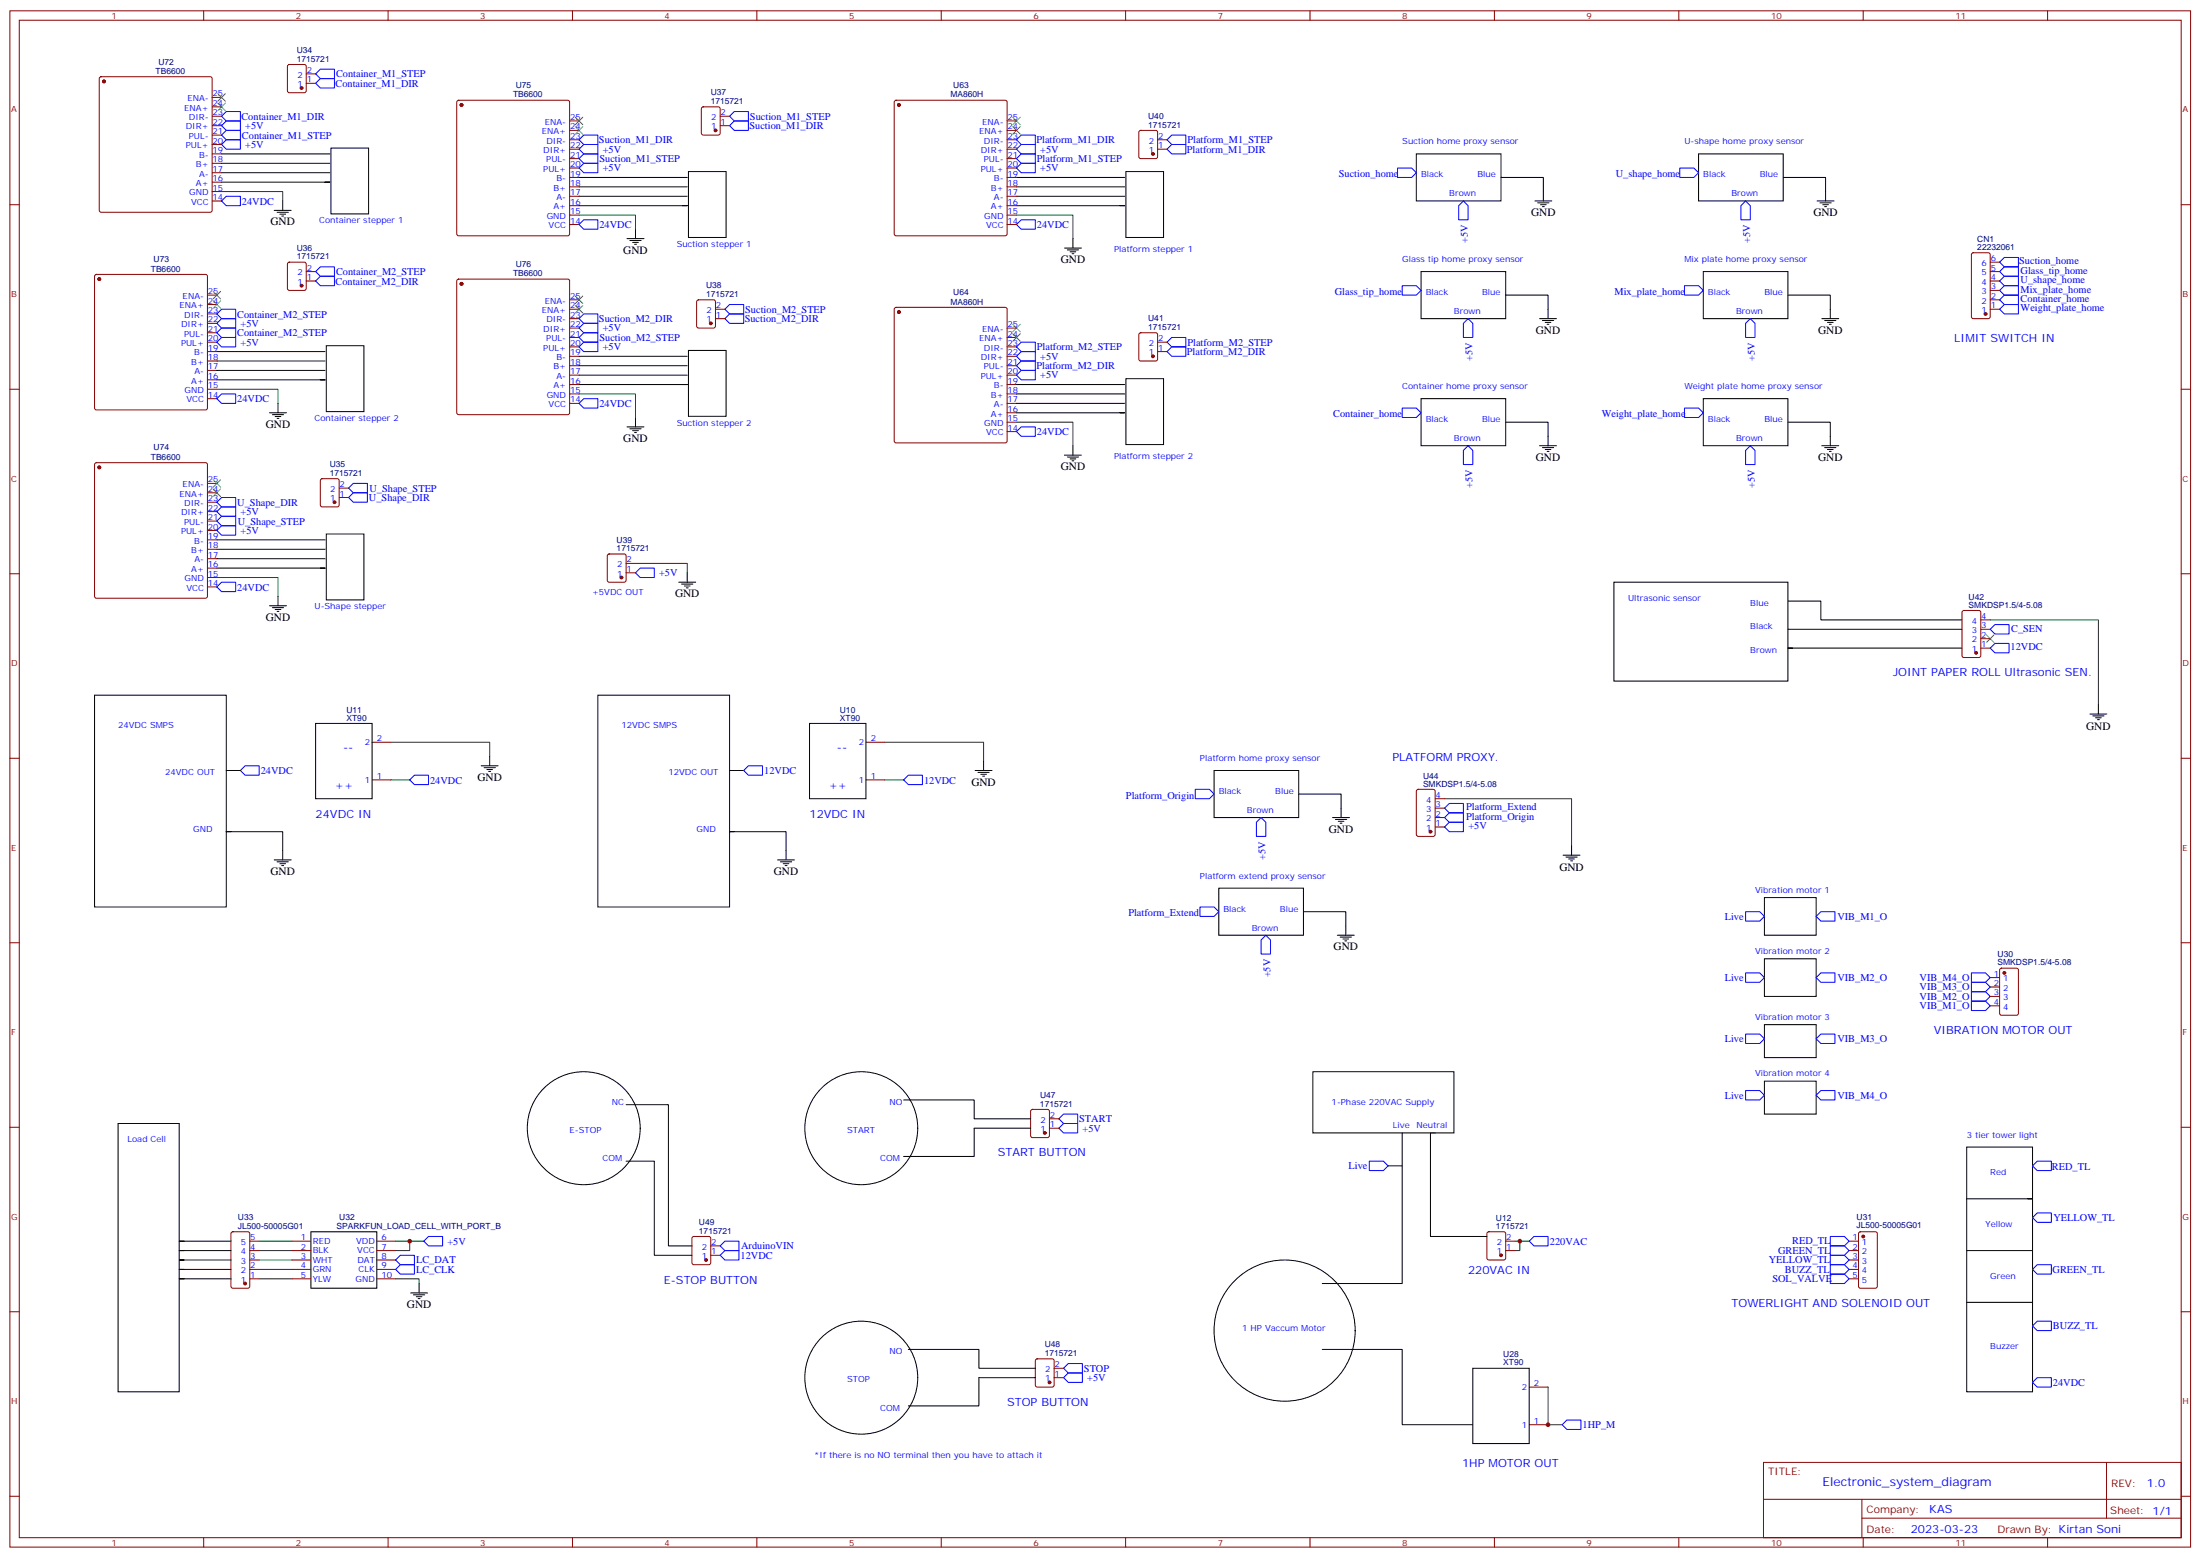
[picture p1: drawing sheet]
<svg xmlns="http://www.w3.org/2000/svg" width="825mm" height="583mm" viewBox="0 0 825 583" stroke-linecap="round" stroke-linejoin="round" font-family="sans-serif">
<g fill="none" stroke="#870000" stroke-width=".37">
<path d="M3.7 4.1h817.7v575.7h-817.7zM7.2 7.6h810.7v568.7h-810.7zM76.4 4.1v3.5M145.5 4.1v3.5M214.7 4.1v3.5M283.8 4.1v3.5M353 4.1v3.5M422.1 4.1v3.5M491.2 4.1v3.5M560.4 4.1v3.5M629.5 4.1v3.5M698.7 4.1v3.5"/>
<path d="M767.8 4.1v3.5M37.5 29l.4-.2h40.9l.5 .2 .3 .5v49.3l-.3 .5-.5 .3h-40.9l-.5-.3-.2-.5v-49.3zM79.6 36.5h3.5M108 24.4l.5-.2h5.6l.7 .4v9.4l-.4 .7h-5.9l-.7-.4v-9.4zM114.8 31.2h3.6M114.8 27.7h3.6M171.5 37.8l.5-.2h40.9l.5 .2 .2 .5v49.4l-.2 .5-.5 .2h-40.9l-.5-.3-.2-.4v-49.4zM335.5 37.8l.5-.2h40.9l.5 .2 .2 .5v49.4l-.2 .5-.5 .2h-40.9l-.5-.3-.2-.4v-49.4zM79.6 47.1h3.5M79.6 43.6h3.5M79.6 57.7h3.5M79.6 54.2h3.5"/>
<path d="M79.6 50.6h3.5M79.6 40h3.5M213.6 55.9h3.5M213.6 52.4h3.5M213.6 59.4h3.5M213.6 48.9h3.5M213.6 45.3h3.5M263.2 40.2l.5-.2h5.6l.7 .5 .1 9.4-.5 .7h-5.9l-.6-.4-.1-9.5zM270.1 47.1h3.5M270.1 43.6h3.5M377.6 55.9h3.6M377.6 52.4h3.6"/>
<path d="M377.6 59.4h3.6M377.6 48.9h3.6M377.6 45.3h3.6M427.3 49.1l.4-.2h5.7l.6 .4 .1 9.4-.5 .7h-5.9l-.6-.4-.1-9.4zM434.1 55.9h3.5M434.1 52.4h3.5M3.7 76.7h3.5M79.6 75.3h3.5M79.6 71.8h3.5M79.6 68.3h3.5M79.6 64.7h3.5M79.6 61.2h3.5"/>
<path d="M213.6 77.1h3.5M213.6 73.6h3.5M213.6 70h3.5M213.6 66.5h3.5M213.6 63h3.5M377.6 77.1h3.6M377.6 73.6h3.6M377.6 70h3.6M377.6 66.5h3.6M377.6 63h3.6M817.9 76.7h3.5M108 98.5l.5-.3h5.6l.7 .5v9.4l-.4 .7h-5.9l-.7-.4v-9.4z"/>
<path d="M213.6 84.1h3.5M213.6 80.6h3.5M377.6 84.1h3.6M377.6 80.6h3.6M739.5 94.9l.5-.2h5.6l.6 .5 .1 23.5-.5 .7h-5.8l-.7-.4-.1-23.6zM746.3 98.2h3.5M35.7 103l.5-.2h40.9l.5 .2 .2 .5v49.4l-.2 .5-.5 .2h-40.9l-.5-.2-.2-.5v-49.4zM77.8 117.7h3.5M77.8 114.1h3.5M77.8 110.6h3.5M114.8 105.3h3.6M114.8 101.8h3.6"/>
<path d="M171.5 104.8l.5-.2h40.9l.5 .2 .2 .5v49.4l-.2 .5-.5 .2h-40.9l-.5-.2-.2-.5v-49.4zM213.6 119.4h3.5M213.6 115.9h3.5M213.6 112.4h3.5M261.5 112.6l.4-.2h5.7l.6 .4 .1 9.4-.5 .7h-5.9l-.6-.4-.1-9.4zM268.3 119.4h3.5M268.3 115.9h3.5M335.5 115.4l.5-.2h40.9l.5 .2 .2 .5v49.4l-.2 .5-.5 .2h-40.9l-.5-.3-.2-.4v-49.4zM746.3 115.9h3.5M746.3 105.3h3.5M746.3 101.8h3.5M746.3 112.4h3.5"/>
<path d="M746.3 108.8h3.5M77.8 131.8h3.5M77.8 128.2h3.5M77.8 138.8h3.5M77.8 135.3h3.5M77.8 124.7h3.5M77.8 121.2h3.5M213.6 137.1h3.5M213.6 133.5h3.5M213.6 130h3.5M213.6 126.5h3.5M213.6 122.9h3.5"/>
<path d="M377.6 137.1h3.6M377.6 133.5h3.6M377.6 130h3.6M377.6 126.5h3.6M377.6 122.9h3.6M427.3 124.9l.4-.2h5.7l.6 .4 .1 9.5-.5 .6-5.9 .1-.6-.5-.1-9.4zM434.1 131.8h3.5M434.1 128.2h3.5M3.7 145.9h3.5M77.8 145.9h3.5M77.8 149.4h3.5M77.8 142.3h3.5"/>
<path d="M213.6 151.2h3.5M213.6 147.6h3.5M213.6 144.1h3.5M213.6 140.6h3.5M377.6 151.2h3.6M377.6 147.6h3.6M377.6 144.1h3.6M377.6 140.6h3.6M377.6 158.2h3.6M377.6 154.7h3.6M817.9 145.9h3.5M35.7 173.6l.5-.2h40.9l.5 .2 .2 .5v49.4l-.2 .5-.5 .2h-40.9l-.5-.2-.2-.5v-49.4z"/>
<path d="M120.4 179.6l.4-.2h5.7l.6 .4 .1 9.5-.5 .6-5.9 .1-.6-.5-.1-9.4zM377.6 161.7h3.6M77.8 198.8h3.5M77.8 195.3h3.5M77.8 191.7h3.5M77.8 188.2h3.5M77.8 184.7h3.5M77.8 181.2h3.5M127.2 186.4h3.5M127.2 182.9h3.5M3.7 215h3.5M77.8 220h3.5"/>
<path d="M77.8 216.4h3.5M77.8 212.9h3.5M77.8 209.4h3.5M77.8 205.8h3.5M77.8 202.3h3.5M228 207.8l.4-.2h5.7l.6 .4 .1 9.5-.5 .6-5.9 .1-.6-.5-.1-9.4zM234.8 214.7h3.5M234.8 211.1h3.5M817.9 215h3.5M736 229l.4-.2h5.7l.6 .4 .1 16.5-.5 .7h-5.9l-.6-.4-.1-16.5zM742.8 239.4h3.5M742.8 235.8h3.5"/>
<path d="M742.8 232.3h3.5M742.8 242.9h3.5M139.5 278.2h7.1M324.7 278.2h7.1M3.7 284.2h3.5M139.5 292.3h7.1M324.7 292.3h7.1M531.3 296l.5-.2h5.7l.6 .4 .1 16.5-.5 .7h-5.9l-.6-.4-.1-16.5zM538.2 299.3h3.5M817.9 284.2h3.5M538.2 309.9h3.5M538.2 306.4h3.5"/>
<path d="M538.2 302.9h3.5M3.7 353.3h3.5M817.9 353.3h3.5M746.3 366.4h3.5M746.3 369.9h3.5M746.3 373.4h3.5M746.3 376.9h3.5M750.1 363l.4-.2h5.7l.6 .5 .1 16.5-.5 .6-5.9 .1-.6-.5-.1-16.5zM386.7 416l.5-.3h5.6l.7 .5v9.4l-.4 .7h-5.9l-.7-.4v-9.4zM393.5 419.3h3.6M3.7 422.5h3.5M393.5 422.8h3.6"/>
<path d="M817.9 422.5h3.5M86.8 461.8l.5-.2h5.7l.6 .4 .1 20.1-.5 .6-5.9 .1-.6-.5-.1-20zM93.7 468.7h3.5M93.7 465.1h3.5M93.7 479.2h3.5M93.7 475.7h3.5M93.7 472.2h3.5M109.5 468.7h7.1M109.5 465.1h7.1M109.5 479.2h7.1M109.5 475.7h7.1M109.5 472.2h7.1"/>
<path d="M141.3 468.7h7M141.3 465.1h7M141.3 479.2h7M141.3 475.7h7M141.3 472.2h7M259.7 463.6l.5-.2h5.6l.7 .4v9.5l-.4 .6-5.9 .1-.7-.5v-9.4zM266.5 470.4h3.6M266.5 466.9h3.6M557.8 461.8l.5-.2h5.6l.7 .4v9.5l-.4 .6-5.9 .1-.7-.5v-9.4zM564.6 468.7h3.5M564.6 465.1h3.5M693.4 468.7h3.5"/>
<path d="M693.4 465.1h3.5M693.4 479.2h3.5M693.4 475.7h3.5M693.4 472.2h3.5M697.1 461.8l.5-.2h5.7l.6 .4 .1 20.1-.5 .6-5.9 .1-.6-.5-.1-20zM3.7 491.6h3.5M817.9 491.6h3.5M388.5 509.4l.4-.2h5.7l.6 .5 .1 9.4-.5 .7h-5.9l-.6-.4-.1-9.5zM395.3 516.3h3.5M395.3 512.8h3.5M573.4 519.8h7.1M573.4 533.9h7.1"/>
<path d="M661.3 548h156.6v28.3h-156.6zM789.9 548.1v20.8M3.7 560.7h3.5M76.4 576.3v3.5M145.5 576.3v3.5M214.7 576.3v3.5M283.8 576.3v3.5M353 576.3v3.5M422.1 576.3v3.5M491.2 576.3v3.5M560.4 576.3v3.5M629.5 576.3v3.5"/>
<path d="M661.3 561.9h156.5M698.2 568.9h119.6M698.2 561.9v14.1M698.7 576.3v3.5M767.8 576.3v3.5M817.9 560.7h3.5"/>
</g>
<g fill="none" stroke="#00f" stroke-width=".37">
<path d="M118.4 31.2l1.7-1.7h5.3v3.5h-5.3zM118.4 27.7l1.7-1.8h5.3v3.6h-5.3zM83.1 50.6l1.7-1.7h5.3v3.5h-5.3zM83.1 47.1l1.7-1.8h5.3v3.6h-5.3zM83.1 54.2l1.7-1.8h5.3v3.5h-5.3zM84.8 41.8h5.3v3.5h-5.3l-1.7-1.7zM217.1 59.4l1.8-1.7h5.3v3.5h-5.3zM217.1 55.9l1.8-1.7h5.3v3.5h-5.3zM217.1 52.4l1.8-1.8h5.3v3.6h-5.3zM273.6 47.1l1.7-1.8h5.3v3.6h-5.3zM275.3 41.8h5.3v3.5h-5.3l-1.7-1.7zM381.2 55.9l1.7-1.7h5.3v3.5h-5.3z"/>
<path d="M382.9 57.7h5.3v3.5h-5.3l-1.7-1.8zM382.9 50.6h5.3v3.6h-5.3l-1.7-1.8zM437.6 55.9l1.8-1.7h5.3v3.5h-5.3zM437.6 52.4l1.8-1.8h5.3v3.6h-5.3zM83.1 75.3l1.7-1.7h5.3v3.5h-5.3zM217.1 63l1.8-1.8h5.3v3.5h-5.3zM381.2 63l1.7-1.8h5.3v3.5h-5.3zM524.1 63h5.2l1.8 1.7-1.8 1.8h-5.2zM548.7 75.3l1.8 1.8v5.3h-3.5v-5.3zM629.9 63h5.3l1.7 1.7-1.7 1.8h-5.3zM652.8 77.1l1.8-1.8 1.7 1.8v5.3h-3.5zM217.1 84.1l1.8-1.7h5.3v3.5h-5.3z"/>
<path d="M381.2 84.1l1.7-1.7h5.3v3.5h-5.3zM751.6 96.5h5.3v3.5h-5.3l-1.8-1.8zM83.1 119.4h5.3v3.5h-5.3l-1.8-1.7zM83.1 115.9h5.3v3.5h-5.3l-1.8-1.7zM118.4 101.8l1.7-1.8h5.3v3.5h-5.3zM118.4 105.3l1.7-1.8h5.3v3.6h-5.3zM217.1 119.4l1.8-1.7h5.3v3.5h-5.3zM271.8 119.4l1.8-1.7h5.3v3.5h-5.3zM271.8 115.9l1.8-1.8h5.3v3.6h-5.3zM525.8 107.1h5.3l1.8 1.7-1.8 1.8h-5.3zM550.5 119.4l1.8 1.8v5.3h-3.6v-5.3zM631.6 107.1h5.3l1.8 1.7-1.8 1.8h-5.3z"/>
<path d="M656.3 119.4l1.8 1.8v5.3h-3.5v-5.3zM749.8 108.8l1.8-1.7h5.3v3.5h-5.3zM749.8 112.4l1.8-1.8h5.3v3.5h-5.3zM751.6 100h5.3v3.5h-5.3l-1.8-1.7zM751.6 103.5h5.3v3.6h-5.3l-1.8-1.8zM751.6 114.1h5.3v3.6h-5.3l-1.8-1.8zM81.3 128.2l1.8-1.7h5.3v3.5h-5.3zM81.3 124.7l1.8-1.8h5.3v3.6h-5.3zM217.1 122.9l1.8-1.7h5.3v3.5h-5.3zM217.1 130l1.8-1.8h5.3v3.6h-5.3zM218.9 124.7h5.3v3.5h-5.3l-1.8-1.7zM381.2 133.5l1.7-1.7h5.3v3.5h-5.3z"/>
<path d="M382.9 128.2h5.3v3.6h-5.3l-1.7-1.8zM382.9 135.3h5.3v3.5h-5.3l-1.7-1.7zM437.6 131.8l1.8-1.8h5.3v3.5h-5.3zM437.6 128.2l1.8-1.7h5.3v3.5h-5.3zM83.1 147.6h5.3v3.6h-5.3l-1.8-1.8zM217.1 151.2l1.8-1.8h5.3v3.5h-5.3zM381.2 140.6l1.7-1.8h5.3v3.5h-5.3zM525.8 152.9h5.3l1.8 1.8-1.8 1.8h-5.3zM631.6 152.9h5.3l1.8 1.8-1.8 1.8h-5.3zM381.2 161.7l1.7-1.7h5.3v3.5h-5.3zM550.5 167l1.8 1.8v5.3h-3.6v-5.3zM656.3 167l1.8 1.8v5.3h-3.5v-5.3z"/>
<path d="M81.3 191.7l1.8-1.7h5.3v3.5h-5.3zM81.3 198.8l1.8-1.8h5.3v3.6h-5.3zM81.3 195.3l1.8-1.8h5.3v3.5h-5.3zM83.1 186.4h5.3v3.6h-5.3l-1.8-1.8zM130.7 186.4l1.8-1.7h5.3v3.5h-5.3zM130.7 182.9l1.8-1.7h5.3v3.5h-5.3zM83.1 218.2h5.3v3.5h-5.3l-1.8-1.7zM238.3 214.7l1.8-1.8h5.3v3.5h-5.3zM746.3 235.8l1.8-1.7h5.3v3.5h-5.3zM746.3 242.9l1.8-1.8h5.3v3.6h-5.3zM90.1 288.7l1.8-1.7h5.3v3.5h-5.3zM153.6 292.3l1.8-1.8h5.3v3.5h-5.3z"/>
<path d="M278.9 288.7l1.7-1.7h5.3v3.5h-5.3zM338.8 292.3l1.8-1.8h5.3v3.5h-5.3zM448.2 295.8h5.3l1.8 1.8-1.8 1.7h-5.3zM472.9 306.4l1.8 1.8v5.2h-3.6v-5.2zM541.7 302.9l1.8-1.8h5.2v3.5h-5.2zM541.7 306.4l1.8-1.8h5.2v3.6h-5.2zM541.7 309.9l1.8-1.7h5.2v3.5h-5.2zM450 339.9h5.3l1.7 1.8-1.7 1.7h-5.3zM474.7 350.5l1.7 1.7v5.3h-3.5v-5.3zM654.6 341.7h5.3l1.7 1.7-1.7 1.8h-5.3zM681 343.4l1.8-1.7h5.3v3.5h-5.3zM654.6 364.6h5.3l1.7 1.8-1.7 1.7h-5.3z"/>
<path d="M681 366.4l1.8-1.8h5.3v3.5h-5.3zM739.2 375.2h5.3l1.8 1.7-1.8 1.8h-5.3zM739.2 371.7h5.3l1.8 1.7-1.8 1.8h-5.3zM739.2 368.1h5.3l1.8 1.8-1.8 1.8h-5.3zM739.2 364.6h5.3l1.8 1.8-1.8 1.7h-5.3zM654.6 387.5h5.3l1.7 1.8-1.7 1.8h-5.3zM681 389.3l1.8-1.8h5.3v3.6h-5.3zM397.1 419.3l1.7-1.8h5.3v3.5h-5.3zM654.6 408.7h5.3l1.7 1.8-1.7 1.7h-5.3zM681 410.5l1.8-1.8h5.3v3.5h-5.3zM398.8 421h5.3v3.6h-5.3l-1.7-1.8zM513.5 435.2h5.3l1.7 1.7-1.7 1.8h-5.3z"/>
<path d="M762.2 436.9l1.7-1.7h5.3v3.5h-5.3zM762.2 456.3l1.7-1.7h5.3v3.5h-5.3zM148.3 475.7l1.8-1.7h5.3v3.5h-5.3zM148.3 472.2l1.8-1.8h5.3v3.6h-5.3zM158.9 465.1l1.8-1.7h5.3v3.5h-5.3zM270.1 466.9l1.7-1.8h5.3v3.6h-5.3zM271.8 468.7h5.3v3.5h-5.3l-1.7-1.8zM573.4 465.1l1.8-1.7h5.3v3.5h-5.3zM686.3 477.5h5.3l1.8 1.7-1.8 1.8h-5.3zM686.3 474h5.3l1.8 1.7-1.8 1.8h-5.3zM686.3 470.4h5.3l1.8 1.8-1.8 1.8h-5.3zM686.3 466.9h5.3l1.8 1.8-1.8 1.7h-5.3z"/>
<path d="M686.3 463.4h5.3l1.8 1.7-1.8 1.8h-5.3zM762.2 475.7l1.7-1.7h5.3v3.5h-5.3zM762.2 496.9l1.7-1.8h5.3v3.6h-5.3zM398.8 512.8l1.8-1.8h5.3v3.5h-5.3zM398.8 516.3l1.8-1.8h5.3v3.6h-5.3zM762.2 518.1l1.7-1.8h5.3v3.5h-5.3zM585.8 533.9l1.8-1.7h5.2v3.5h-5.2z"/>
</g>
<g fill="#870000" stroke="#870000" stroke-width=".37">
<circle cx="432.3" cy="133.5" r=".53"/>
<circle cx="432.3" cy="57.7" r=".53"/>
<circle cx="233" cy="216.4" r=".53"/>
<circle cx="266.5" cy="121.2" r=".53"/>
<circle cx="268.3" cy="48.9" r=".53"/>
<circle cx="113.1" cy="107.1" r=".53"/>
<circle cx="125.4" cy="188.2" r=".53"/>
<circle cx="113.1" cy="33" r=".53"/>
<circle cx="39" cy="30.5" r=".53"/>
<circle cx="37.2" cy="104.6" r=".53"/>
<circle cx="37.2" cy="175.2" r=".53"/>
<circle cx="173" cy="39.3" r=".53"/>
<circle cx="173" cy="106.4" r=".53"/>
<circle cx="562.9" cy="470.4" r=".53"/>
<circle cx="337.1" cy="39.3" r=".53"/>
<circle cx="337.1" cy="116.9" r=".53"/>
<circle cx="91.9" cy="481" r=".53"/>
<circle cx="393.5" cy="518.1" r=".53"/>
<circle cx="391.8" cy="424.6" r=".53"/>
<circle cx="536.4" cy="311.7" r=".53"/>
<circle cx="698.7" cy="463.4" r=".53"/>
<circle cx="751.6" cy="364.6" r=".53"/>
<circle cx="744.5" cy="117.7" r=".53"/>
<circle cx="741" cy="244.7" r=".53"/>
<circle cx="264.8" cy="472.2" r=".53"/>
</g>
<g fill="none" stroke="#008700" stroke-width=".37">
<path d="M83.1 71.8h22.9v3.5M217.1 80.6h21.2v5.3M381.2 80.6h21.1v8.8M81.3 145.9h22.9v5.3M217.1 147.6h21.2v8.9M381.2 158.2h21.1v8.8M81.3 216.4h22.9v7.1M238.3 211.1h19.4v3.6M746.3 232.3h40.6v31.8M146.6 278.2h37v5.3M331.8 278.2h37v7M146.6 292.3h7"/>
<path d="M331.8 292.3h7M541.7 299.3h47.6v17.7M97.2 465.1h12.3M97.2 468.7h12.3M97.2 472.2h12.3M97.2 475.7h12.3M97.2 479.2h12.3M148.3 479.2h8.9v1.8M148.3 465.1h10.6M153.6 465.1v3.6h-5.3M568.1 465.1h5.3M569.9 465.1v3.6h-1.8"/>
<path d="M580.5 519.8v14.1h5.3"/>
</g>
<g fill="none" stroke="#000" stroke-width=".37">
<path d="M83.1 57.7h40.5M124.1 55.5h14.1v24.7h-14.1zM531.1 57.7h31.8v17.6h-31.8zM636.9 57.7h31.8v17.6h-31.8zM83.1 68.3h40.5h-1.7M83.1 61.2h40.5M83.1 64.7h40.5M102.8 78.8h6.4M103.9 79.6h4.2M106 75.3v3.5M217.1 77.1h40.6h-1.8M217.1 73.6h40.6"/>
<path d="M217.1 70h40.6M217.1 66.5h40.6M258.2 64.3h14.1v24.7h-14.1zM381.2 77.1h40.5h-1.7M381.2 73.6h40.5M381.2 70h40.5M381.2 66.5h40.5M422.2 64.3h14.1v24.7h-14.1zM562.9 66.5h15.8v8.8M575.6 75.3h6.3M576.6 76h4.2M577.7 76.7h2.1"/>
<path d="M578.4 77.4h.7M668.7 66.5h15.9v8.8M681.4 75.3h6.3M682.4 76h4.3M683.5 76.7h2.1M684.2 77.4h.7M105 80.3h2.1M105.7 81h.7M235.1 89.4h6.4M236.2 90.1h4.2M237.2 90.8h2.2M237.9 91.5h.8"/>
<path d="M238.3 85.9v3.5M399.2 93h6.3M400.2 93.7h4.3M401.3 94.4h2.1M402 95.1h.7M402.3 89.4v3.6M532.9 101.8h31.7v17.6h-31.7zM564.6 110.6h15.9v8.8M577.3 119.4h6.4M638.7 101.8h31.8v17.6h-31.8zM670.5 110.6h15.8v8.8M683.2 119.4h6.3"/>
<path d="M81.3 138.8h40.6M81.3 135.3h40.6M81.3 131.8h40.6M122.3 129.6h14.2v24.7h-14.2zM217.1 137.1h40.6M217.1 133.5h40.6M258.2 131.3h14.1v24.7h-14.1zM578.4 120.1h4.2M579.4 120.8h2.2M580.1 121.5h.7M684.2 120.1h4.2M685.3 120.8h2.1"/>
<path d="M686 121.5h.7M81.3 142.3h40.6h-1.8M101.1 154.7h6.3M102.1 155.4h4.3M103.2 156.1h2.1M103.9 156.8h.7M104.2 151.2v3.5M217.1 144.1h40.6h-1.8M217.1 140.6h40.6M235.1 160h6.4M238.3 156.5v3.5M381.2 154.7h40.5h-1.7"/>
<path d="M381.2 151.2h40.5M381.2 147.6h40.5M381.2 144.1h40.5M422.2 141.9h14.1v24.7h-14.1zM532.9 149.4h31.7v17.6h-31.7zM564.6 158.2h15.9v8.8M638.7 149.4h31.8v17.6h-31.8zM670.5 158.2h15.8v8.8M236.2 160.7h4.2M237.2 161.4h2.2M237.9 162.1h.8M399.2 170.6h6.3"/>
<path d="M400.2 171.3h4.3M401.3 172h2.1M402 172.7h.7M402.3 167v3.6M577.3 167h6.4M578.4 167.7h4.2M579.4 168.5h2.2M580.1 169.2h.7M683.2 167h6.3M684.2 167.7h4.2M685.3 168.5h2.1M686 169.2h.7"/>
<path d="M81.3 212.9h40.6h-1.8M81.3 209.4h40.6M81.3 205.8h40.6M81.3 202.3h40.6M122.3 200.1h14.2v24.7h-14.2zM254.5 218.2h6.4M255.6 218.9h4.2M256.6 219.6h2.2M257.7 214.7v3.5M605.2 218.2h65.3v37h-65.3zM101.1 227h6.3M102.1 227.7h4.3"/>
<path d="M103.2 228.4h2.1M103.9 229.1h.7M104.2 223.5v3.5M257.4 220.3h.7M670.5 235.8h65.2M672.2 242.9h-1.7h65.2M35.5 260.5h49.3v79.4h-49.3zM118.4 271.1h21.1v28.2h-21.1zM224.2 260.5h49.4v79.4h-49.4zM303.6 271.1h21.1v28.2h-21.1zM783.7 267.6h6.3M784.8 268.3h4.2"/>
<path d="M785.8 269h2.1M786.5 269.7h.7M786.9 264.1v3.5M84.8 288.7h5.3M180.4 287h6.4M181.5 287.7h4.2M182.6 288.4h2.1M183.3 289.1h.7M183.6 283.5v3.5M273.6 288.7h5.3M365.7 288.7h6.3M366.7 289.5h4.2"/>
<path d="M367.8 290.2h2.1M368.5 290.9h.7M368.8 285.2v3.5M455.3 288.7h31.7v17.7h-31.7zM487 297.6h15.9v8.8M86.6 311.7h-1.8h21.2v10.6M275.3 311.7h-1.7h21.1v10.6M499.7 306.4h6.4M500.8 307.1h4.2M501.8 307.8h2.1M502.5 308.5h.7M589.3 317v3.5"/>
<path d="M102.8 322.3h6.4M103.9 323h4.2M105 323.7h2.1M105.7 324.4h.7M291.6 322.3h6.3M292.6 323h4.3M293.7 323.7h2.1M294.4 324.4h.7M457 332.8h31.8v17.7h-31.8zM586.1 320.5h6.4M587.2 321.2h4.2M588.3 321.9h2.1"/>
<path d="M589 322.6h.7M661.6 336.4h19.4v14.1h-19.4zM488.8 341.7h15.8v8.8M501.5 350.5h6.3M502.5 351.2h4.3M503.6 351.9h2.1M504.3 352.6h.7M661.6 359.3h19.4v14.1h-19.4zM661.6 384h19.4v12.3h-19.4zM234.8 414h15.8v52.9h8.9M338.8 412.2h26.5v7.1h21.2M492.3 401.6h52.9v23h-52.9z"/>
<path d="M661.6 405.2h19.4v12.3h-19.4zM44.3 421h22.9v100.6h-22.9zM234.8 435.2h10.6v35.2h14.1M386.5 422.8h-21.2v10.6h-26.5M520.5 436.9h5.3M525.8 424.6v56.4h-30M538.2 424.6h-1.8v38.8h21.2M737.5 429.9h24.7v91.7h-24.7zM737.5 449.3h24.7h-1.8M69 465.1h-1.8h19.4M69 468.7h-1.8h19.4M69 472.2h-1.8h19.4"/>
<path d="M69 475.7h-1.8h19.4M69 479.2h-1.8h19.4M116.6 461.6h24.7v21.2h-24.7zM737.5 468.7h24.7M154 484.5h6.3M155 485.2h4.3M156.1 486h2.1M156.8 486.7h.7M157.2 481v3.5M737.5 488.1h24.7M340.6 505.7h26.5v7.1h21.1M388.2 516.3h-21.1v10.6h-26.5"/>
<path d="M495.8 505.7h30v28.2h26.5M552.3 512.8h21.1v28.2h-21.1z"/>
<circle cx="218.9" cy="422.8" r="21.2"/>
<circle cx="323" cy="422.8" r="21.2"/>
<circle cx="481.7" cy="498.7" r="26.5"/>
<circle cx="323" cy="516.3" r="21.2"/>
</g>
<g fill="none" stroke="#3c3" stroke-width=".37">
<path d="M81.7 35.1l2.8 2.8M81.7 38.6l2.8 2.9M84.5 35.1l-2.8 2.8M84.5 38.6l-2.8 2.9M215.7 43.9l2.8 2.8M215.7 47.4l2.8 2.9M218.5 43.9l-2.8 2.8M218.5 47.4l-2.8 2.9M379.8 47.4l2.8 2.9M379.8 43.9l2.8 2.8M382.6 47.4l-2.8 2.9M382.6 43.9l-2.8 2.8"/>
<path d="M79.9 109.2l2.8 2.8M79.9 112.7l2.8 2.8M82.7 109.2l-2.8 2.8M82.7 112.7l-2.8 2.8M215.7 110.9l2.8 2.9M215.7 114.5l2.8 2.8M218.5 110.9l-2.8 2.9M218.5 114.5l-2.8 2.8M379.8 121.5l2.8 2.9M379.8 125.1l2.8 2.8M382.6 121.5l-2.8 2.9M382.6 125.1l-2.8 2.8"/>
<path d="M79.9 179.7l2.8 2.9M82.7 179.7l-2.8 2.9M79.9 183.3l2.8 2.8M82.7 183.3l-2.8 2.8M744.9 237.9l2.8 2.9M747.7 237.9l-2.8 2.9"/>
</g>
<g fill="#c00">
<circle cx="569.9" cy="465.1" r=".88"/>
<circle cx="153.6" cy="465.1" r=".88"/>
<circle cx="580.5" cy="533.9" r=".88"/>
</g>
<path d="M670.5 225.2h12.3v7.1h52.9" fill="none" stroke="#000" stroke-width=".37"/>
<text font-size="4.6" fill="#00f" x="683.4" y="557.1">Electronic_system_diagram</text>
<g font-size="4.2">
<text x="574.1" y="81">GND</text>
<text x="680" y="81">GND</text>
<text x="101.4" y="84.5">GND</text>
<text x="233.7" y="95.1">GND</text>
<text x="397.8" y="98.6">GND</text>
<text x="575.9" y="125.1">GND</text>
<text x="681.7" y="125.1">GND</text>
<text x="99.7" y="160.3">GND</text>
<text x="233.7" y="165.6">GND</text>
<text x="575.9" y="172.7">GND</text>
<text x="681.7" y="172.7">GND</text>
<text x="397.8" y="176.2">GND</text>
<text x="253.1" y="223.8">GND</text>
<text x="99.7" y="232.7">GND</text>
<text x="782.3" y="273.7">GND</text>
<text x="179" y="292.6">GND</text>
<text x="364.2" y="294.4">GND</text>
<text x="498.3" y="312">GND</text>
<text x="101.4" y="327.9">GND</text>
<text x="290.2" y="327.9">GND</text>
<text x="584.7" y="326.6">GND</text>
<text x="500.1" y="356.1">GND</text>
<text x="152.6" y="490.2">GND</text>
</g>
<g font-size="4.2" fill="#00f">
<text x="732.8" y="128">LIMIT SWITCH IN</text>
<text x="709.9" y="253.3">JOINT PAPER ROLL Ultrasonic SEN.</text>
<text x="128.6" y="281.6">--</text>
<text x="313.8" y="281.6">--</text>
<text x="522.1" y="285">PLATFORM PROXY.</text>
<text x="125.5" y="295.7">++</text>
<text x="310.7" y="295.7">++</text>
<text x="118.4" y="306.4">24VDC IN</text>
<text x="303.6" y="306.4">12VDC IN</text>
<text x="725.1" y="387.5">VIBRATION MOTOR OUT</text>
<text x="374.1" y="433.4">START BUTTON</text>
<text x="550.5" y="477.5">220VAC IN</text>
<text x="248.9" y="481">E-STOP BUTTON</text>
<text x="649.3" y="489.8">TOWERLIGHT AND SOLENOID OUT</text>
<text x="377.6" y="526.9">STOP BUTTON</text>
<text x="548.3" y="549.8">1HP MOTOR OUT</text>
<text x="805.1" y="557.3">1.0</text>
<text x="723.5" y="566.9">KAS</text>
<text x="716.5" y="574.7">2023-03-23</text>
</g>
<g font-size="3.9" fill="#00f">
<text x="126" y="29">Container_M1_STEP</text>
<text x="125.8" y="32.6">Container_M1_DIR</text>
<text x="90.5" y="44.9">Container_M1_DIR</text>
<text x="281.2" y="44.9">Suction_M1_STEP</text>
<text x="90.7" y="52">Container_M1_STEP</text>
<text x="92" y="48.3">+5V</text>
<text x="224.6" y="53.7">Suction_M1_DIR</text>
<text x="281" y="48.4">Suction_M1_DIR</text>
<text x="388.6" y="53.7">Platform_M1_DIR</text>
<text x="445.3" y="53.7">Platform_M1_STEP</text>
<text x="92" y="55.4">+5V</text>
<text x="226" y="57.2">+5V</text>
<text x="390" y="57.2">+5V</text>
<text x="445.1" y="57.3">Platform_M1_DIR</text>
<text x="224.8" y="60.8">Suction_M1_STEP</text>
<text x="226" y="64.2">+5V</text>
<text x="388.8" y="60.8">Platform_M1_STEP</text>
<text x="390" y="64.2">+5V</text>
<text x="502" y="66.4">Suction_home</text>
<text x="605.9" y="66.5">U_shape_home</text>
<text x="90.7" y="76.7">24VDC</text>
<text x="224.8" y="85.5">24VDC</text>
<text x="388.8" y="85.5">24VDC</text>
<text x="550.4" y="91.1" transform="rotate(-90 550.4 91.1)">+5V</text>
<text x="656.3" y="91.1" transform="rotate(-90 656.3 91.1)">+5V</text>
<text x="757.2" y="99.1">Suction_home</text>
<text x="125.8" y="106.7">Container_M2_DIR</text>
<text x="126" y="103.1">Container_M2_STEP</text>
<text x="757.7" y="102.6">Glass_tip_home</text>
<text x="757.7" y="106.1">U_shape_home</text>
<text x="500.5" y="110.5">Glass_tip_home</text>
<text x="605.4" y="110.5">Mix_plate_home</text>
<text x="757.7" y="109.7">Mix_plate_home</text>
<text x="757.7" y="113.2">Container_home</text>
<text x="89" y="119">Container_M2_STEP</text>
<text x="279.5" y="117.2">Suction_M2_STEP</text>
<text x="757.7" y="116.7">Weight_plate_home</text>
<text x="90.2" y="122.4">+5V</text>
<text x="224.6" y="120.8">Suction_M2_DIR</text>
<text x="226" y="124.2">+5V</text>
<text x="279.3" y="120.8">Suction_M2_DIR</text>
<text x="89" y="126.1">Container_M2_STEP</text>
<text x="90.2" y="129.5">+5V</text>
<text x="224.8" y="127.8">Suction_M2_STEP</text>
<text x="226" y="131.3">+5V</text>
<text x="388.8" y="131.3">Platform_M2_STEP</text>
<text x="445.3" y="129.6">Platform_M2_STEP</text>
<text x="390" y="134.8">+5V</text>
<text x="445.1" y="133.1">Platform_M2_DIR</text>
<text x="552.2" y="135.2" transform="rotate(-90 552.2 135.2)">+5V</text>
<text x="658" y="135.2" transform="rotate(-90 658 135.2)">+5V</text>
<text x="388.6" y="138.4">Platform_M2_DIR</text>
<text x="390" y="141.8">+5V</text>
<text x="89" y="150.7">24VDC</text>
<text x="224.8" y="152.5">24VDC</text>
<text x="499.9" y="156.4">Container_home</text>
<text x="600.6" y="156.4">Weight_plate_home</text>
<text x="388.8" y="163.1">24VDC</text>
<text x="138.5" y="184.3">U_Shape_STEP</text>
<text x="552.2" y="182.8" transform="rotate(-90 552.2 182.8)">+5V</text>
<text x="658" y="182.8" transform="rotate(-90 658 182.8)">+5V</text>
<text x="89" y="189.6">U_Shape_DIR</text>
<text x="138.4" y="187.8">U_Shape_DIR</text>
<text x="89.2" y="196.6">U_Shape_STEP</text>
<text x="90.2" y="193">+5V</text>
<text x="90.2" y="200">+5V</text>
<text x="247.2" y="215.9">+5V</text>
<text x="89" y="221.3">24VDC</text>
<text x="754.2" y="236.7">C_SEN</text>
<text x="754" y="243.7">12VDC</text>
<text x="97.8" y="290.1">24VDC</text>
<text x="161.3" y="293.6">24VDC</text>
<text x="286.6" y="290">12VDC</text>
<text x="346.5" y="293.6">12VDC</text>
<text x="422.2" y="299.3">Platform_Origin</text>
<text x="549.8" y="303.7">Platform_Extend</text>
<text x="549.8" y="307.2">Platform_Origin</text>
<text x="550.7" y="310.8">+5V</text>
<text x="474.6" y="322.2" transform="rotate(-90 474.6 322.2)">+5V</text>
<text x="423.1" y="343.4">Platform_Extend</text>
<text x="646.8" y="344.7">Live</text>
<text x="689" y="344.7">VIB_M1_O</text>
<text x="476.4" y="366.3" transform="rotate(-90 476.4 366.3)">+5V</text>
<text x="646.8" y="367.6">Live</text>
<text x="689" y="367.6">VIB_M2_O</text>
<text x="719.8" y="371.2">VIB_M3_O</text>
<text x="719.8" y="367.6">VIB_M4_O</text>
<text x="719.8" y="374.7">VIB_M2_O</text>
<text x="719.8" y="378.2">VIB_M1_O</text>
<text x="646.8" y="390.6">Live</text>
<text x="689" y="390.6">VIB_M3_O</text>
<text x="646.8" y="411.7">Live</text>
<text x="689" y="411.7">VIB_M4_O</text>
<text x="404.7" y="420.6">START</text>
<text x="405.9" y="424.1">+5V</text>
<text x="505.7" y="438.2">Live</text>
<text x="769.4" y="438.3">RED_TL</text>
<text x="770" y="457.7">YELLOW_TL</text>
<text x="167.8" y="466.4">+5V</text>
<text x="581.2" y="466.4">220VAC</text>
<text x="672" y="466.3">RED_TL</text>
<text x="156" y="473.5">LC_DAT</text>
<text x="277.7" y="471.8">12VDC</text>
<text x="277.9" y="468.2">ArduinoVIN</text>
<text x="663.3" y="473.5">YELLOW_TL</text>
<text x="666.7" y="469.8">GREEN_TL</text>
<text x="156" y="477">LC_CLK</text>
<text x="669.3" y="477">BUZZ_TL</text>
<text x="769.7" y="477.2">GREEN_TL</text>
<text x="664.6" y="480.6">SOL_VALVE</text>
<text x="769.8" y="498.2">BUZZ_TL</text>
<text x="406.5" y="514.1">STOP</text>
<text x="407.7" y="517.5">+5V</text>
<text x="769.8" y="519.4">24VDC</text>
<text x="593.5" y="535.3">1HP_M</text>
</g>
<g font-size="3.9" fill="#800">
<text x="663" y="552.6">TITLE:</text>
<text x="791.7" y="557.3">REV:</text>
<text x="700" y="566.8">Company:</text>
<text x="791.3" y="567.4">Sheet: 1/1</text>
<text x="700" y="574.5">Date:</text>
<text x="749" y="574.6">Draw</text>
<text x="759.1" y="574.6">n By: Kirtan Soni</text>
</g>
<g font-size="3.2" fill="#800">
<text x="41.8" y="7.1">1</text>
<text x="110.9" y="7.1">2</text>
<text x="180.1" y="7.1">3</text>
<text x="249.2" y="7.1">4</text>
<text x="318.4" y="7.1">5</text>
<text x="387.5" y="7.1">6</text>
<text x="456.7" y="7.1">7</text>
<text x="525.8" y="7.1">8</text>
<text x="595" y="7.1">9</text>
<text x="664.1" y="7.1">10</text>
<text x="733.2" y="7.1">11</text>
<text x="4.2" y="42.2">A</text>
<text x="818.4" y="42.2">A</text>
<text x="4.2" y="111.3">B</text>
<text x="818.4" y="111.3">B</text>
<text x="4.2" y="180.4">C</text>
<text x="818.4" y="180.4">C</text>
<text x="4.2" y="249.6">D</text>
<text x="818.4" y="249.6">D</text>
<text x="4.2" y="318.7">E</text>
<text x="818.4" y="318.7">E</text>
<text x="4.2" y="387.9">F</text>
<text x="818.4" y="387.9">F</text>
<text x="4.2" y="457">G</text>
<text x="818.4" y="457">G</text>
<text x="4.2" y="526.2">H</text>
<text x="818.4" y="526.2">H</text>
<text x="41.8" y="579.3">1</text>
<text x="110.9" y="579.3">2</text>
<text x="180.1" y="579.3">3</text>
<text x="249.2" y="579.3">4</text>
<text x="318.4" y="579.3">5</text>
<text x="387.5" y="579.3">6</text>
<text x="456.7" y="579.3">7</text>
<text x="525.8" y="579.3">8</text>
<text x="595" y="579.3">9</text>
<text x="664.1" y="579.3">10</text>
<text x="733.2" y="579.3">11</text>
</g>
<g font-size="3.2" fill="#000080">
<text x="111.3" y="23.1">1715721</text>
<text x="111.3" y="19.9">U34</text>
<text x="58.3" y="27.7">TB6600</text>
<text x="59.4" y="24.2">U72</text>
<text x="193.4" y="33">U75</text>
<text x="266.5" y="35.8">U37</text>
<text x="357.5" y="33">U63</text>
<text x="192.4" y="36.5">TB6600</text>
<text x="266.5" y="39">1715721</text>
<text x="356.4" y="36.5">MA860H</text>
<text x="430.6" y="47.8">1715721</text>
<text x="430.6" y="44.6">U40</text>
<text x="111.3" y="94">U36</text>
<text x="741.5" y="93.7">22232061</text>
<text x="741.5" y="90.7">CN1</text>
<text x="56.6" y="101.8">TB6600</text>
<text x="57.6" y="98.3">U73</text>
<text x="111.3" y="97.2">1715721</text>
<text x="193.4" y="100">U76</text>
<text x="192.4" y="103.5">TB6600</text>
<text x="264.7" y="111.3">1715721</text>
<text x="264.8" y="108.1">U38</text>
<text x="357.5" y="110.6">U64</text>
<text x="356.4" y="114.1">MA860H</text>
<text x="430.6" y="123.6">1715721</text>
<text x="430.6" y="120.4">U41</text>
<text x="56.6" y="172.3">TB6600</text>
<text x="57.6" y="168.8">U74</text>
<text x="123.6" y="178.3">1715721</text>
<text x="123.6" y="175.1">U35</text>
<text x="231.2" y="203.3">U39</text>
<text x="231.2" y="206.6">1715721</text>
<text x="738.2" y="227.7">SMKDSP1.5/4-5.08</text>
<text x="738.2" y="224.7">U42</text>
<text x="129.9" y="267">U11</text>
<text x="314.9" y="267">U10</text>
<text x="129.9" y="270.1">XT90</text>
<text x="314.9" y="270.1">XT90</text>
<text x="533.6" y="291.8">U44</text>
<text x="533.6" y="294.7">SMKDSP1.5/4-5.08</text>
<text x="749.1" y="358.5">U30</text>
<text x="749.1" y="361.6">SMKDSP1.5/4-5.08</text>
<text x="390" y="411.5">U47</text>
<text x="390" y="414.7">1715721</text>
<text x="89.2" y="460.6">JL500-50005G01</text>
<text x="89.2" y="457.3">U33</text>
<text x="126.2" y="460.6">SPARKFUN_LOAD_CELL_WITH_PORT_B</text>
<text x="127.2" y="457">U32</text>
<text x="262.1" y="459.2">U49</text>
<text x="561" y="460.6">1715721</text>
<text x="561" y="457.6">U12</text>
<text x="696.2" y="460.3">JL500-50005G01</text>
<text x="696.2" y="457.1">U31</text>
<text x="262.1" y="462.3">1715721</text>
<text x="391.7" y="508.2">1715721</text>
<text x="391.8" y="505">U48</text>
<text x="563.7" y="508.6">U28</text>
<text x="563.7" y="511.7">XT90</text>
</g>
<g font-size="3.2" fill="#00f">
<text x="111.5" y="29.1">2</text>
<text x="115" y="27.3">2</text>
<text x="111.5" y="32.6">1</text>
<text x="115" y="30.9">1</text>
<text x="69.1" y="41.5">ENA+</text>
<text x="70.3" y="37.9">ENA-</text>
<text x="79.7" y="39.7">24</text>
<text x="79.7" y="36.2">25</text>
<text x="70.8" y="45">DIR-</text>
<text x="79.7" y="46.7">22</text>
<text x="79.7" y="43.2">23</text>
<text x="204.3" y="46.7">ENA-</text>
<text x="213.8" y="45">25</text>
<text x="266.7" y="45">2</text>
<text x="270.2" y="46.7">1</text>
<text x="270.2" y="43.2">2</text>
<text x="368.4" y="46.7">ENA-</text>
<text x="377.8" y="45">25</text>
<text x="69.7" y="48.5">DIR+</text>
<text x="70.8" y="52">PUL-</text>
<text x="79.7" y="53.8">20</text>
<text x="79.7" y="50.3">21</text>
<text x="203.2" y="50.3">ENA+</text>
<text x="204.9" y="53.8">DIR-</text>
<text x="213.8" y="52">23</text>
<text x="213.8" y="48.5">24</text>
<text x="266.7" y="48.5">1</text>
<text x="367.2" y="50.3">ENA+</text>
<text x="368.9" y="53.8">DIR-</text>
<text x="377.8" y="52">23</text>
<text x="377.8" y="48.5">24</text>
<text x="430.8" y="53.8">2</text>
<text x="434.3" y="52">2</text>
<text x="69.6" y="55.6">PUL+</text>
<text x="74.6" y="59.1">B-</text>
<text x="79.7" y="57.3">19</text>
<text x="203.7" y="57.3">DIR+</text>
<text x="213.8" y="59.1">21</text>
<text x="213.8" y="55.6">22</text>
<text x="367.8" y="57.3">DIR+</text>
<text x="377.8" y="59.1">21</text>
<text x="377.8" y="55.6">22</text>
<text x="430.8" y="57.3">1</text>
<text x="434.3" y="55.6">1</text>
<text x="525.8" y="54.2">Suction home proxy sensor</text>
<text x="631.6" y="54.2">U-shape home proxy sensor</text>
<text x="73.5" y="62.6">B+</text>
<text x="79.7" y="64.4">17</text>
<text x="79.7" y="60.9">18</text>
<text x="203.7" y="64.4">PUL+</text>
<text x="204.9" y="60.9">PUL-</text>
<text x="213.8" y="62.6">20</text>
<text x="367.7" y="64.4">PUL+</text>
<text x="368.9" y="60.9">PUL-</text>
<text x="377.8" y="62.6">20</text>
<text x="73.5" y="69.7">A+</text>
<text x="74.6" y="66.1">A-</text>
<text x="79.7" y="71.4">15</text>
<text x="79.7" y="67.9">16</text>
<text x="207.5" y="71.4">B+</text>
<text x="208.7" y="67.9">B-</text>
<text x="213.8" y="69.7">18</text>
<text x="213.8" y="66.1">19</text>
<text x="371.6" y="71.4">B+</text>
<text x="372.7" y="67.9">B-</text>
<text x="377.8" y="69.7">18</text>
<text x="377.8" y="66.1">19</text>
<text x="532.9" y="66.5">Black</text>
<text x="554" y="66.5">Blue</text>
<text x="638.7" y="66.5">Black</text>
<text x="659.9" y="66.5">Blue</text>
<text x="71" y="73.2">GND</text>
<text x="71.6" y="76.7">VCC</text>
<text x="79.7" y="75">14</text>
<text x="208.7" y="75">A-</text>
<text x="213.8" y="76.7">16</text>
<text x="213.8" y="73.2">17</text>
<text x="372.7" y="75">A-</text>
<text x="377.8" y="76.7">16</text>
<text x="377.8" y="73.2">17</text>
<text x="543.5" y="73.6">Brow</text>
<text x="551.5" y="73.6">n</text>
<text x="649.3" y="73.6">Brow</text>
<text x="657.3" y="73.6">n</text>
<text x="119.7" y="83.7">Container stepper 1</text>
<text x="205" y="82">GND</text>
<text x="207.5" y="78.5">A+</text>
<text x="213.8" y="83.8">14</text>
<text x="213.8" y="80.3">15</text>
<text x="369.1" y="82">GND</text>
<text x="371.6" y="78.5">A+</text>
<text x="377.8" y="83.8">14</text>
<text x="377.8" y="80.3">15</text>
<text x="205.7" y="85.5">VCC</text>
<text x="369.7" y="85.5">VCC</text>
<text x="253.7" y="92.5">Suction stepper 1</text>
<text x="417.8" y="94.3">Platform stepper 1</text>
<text x="115" y="101.4">2</text>
<text x="525.8" y="98.2">Glass tip home proxy sensor</text>
<text x="631.6" y="98.2">Mix plate home proxy sensor</text>
<text x="743" y="99.7">6</text>
<text x="746.5" y="101.4">5</text>
<text x="746.5" y="97.9">6</text>
<text x="111.5" y="106.7">1</text>
<text x="111.5" y="103.2">2</text>
<text x="115" y="105">1</text>
<text x="743" y="106.7">4</text>
<text x="743" y="103.2">5</text>
<text x="746.5" y="105">4</text>
<text x="68.5" y="112">ENA-</text>
<text x="78" y="113.8">24</text>
<text x="78" y="110.2">25</text>
<text x="204.3" y="113.8">ENA-</text>
<text x="213.8" y="112">25</text>
<text x="534.6" y="110.6">Black</text>
<text x="555.8" y="110.6">Blue</text>
<text x="640.5" y="110.6">Black</text>
<text x="661.6" y="110.6">Blue</text>
<text x="743" y="113.8">2</text>
<text x="743" y="110.2">3</text>
<text x="746.5" y="112">2</text>
<text x="746.5" y="108.5">3</text>
<text x="67.3" y="115.5">ENA+</text>
<text x="69.1" y="119.1">DIR-</text>
<text x="78" y="117.3">23</text>
<text x="203.2" y="117.3">ENA+</text>
<text x="213.8" y="119.1">23</text>
<text x="213.8" y="115.5">24</text>
<text x="265" y="117.3">2</text>
<text x="268.5" y="119.1">1</text>
<text x="268.5" y="115.5">2</text>
<text x="545.2" y="117.7">Brow</text>
<text x="553.3" y="117.7">n</text>
<text x="651.1" y="117.7">Brow</text>
<text x="659.1" y="117.7">n</text>
<text x="743" y="117.3">1</text>
<text x="746.5" y="115.5">1</text>
<text x="67.9" y="122.6">DIR+</text>
<text x="78" y="124.4">21</text>
<text x="78" y="120.8">22</text>
<text x="203.7" y="124.4">DIR+</text>
<text x="204.9" y="120.8">DIR-</text>
<text x="213.8" y="122.6">22</text>
<text x="265" y="120.8">1</text>
<text x="368.4" y="124.4">ENA-</text>
<text x="377.8" y="122.6">25</text>
<text x="67.9" y="129.6">PUL+</text>
<text x="69" y="126.1">PUL-</text>
<text x="78" y="131.4">19</text>
<text x="78" y="127.9">20</text>
<text x="203.7" y="131.4">PUL+</text>
<text x="204.9" y="127.9">PUL-</text>
<text x="213.8" y="129.6">20</text>
<text x="213.8" y="126.1">21</text>
<text x="367.2" y="127.9">ENA+</text>
<text x="368.9" y="131.4">DIR-</text>
<text x="377.8" y="129.6">23</text>
<text x="377.8" y="126.1">24</text>
<text x="430.8" y="129.6">2</text>
<text x="434.3" y="131.4">1</text>
<text x="434.3" y="127.9">2</text>
<text x="71.7" y="136.7">B+</text>
<text x="72.9" y="133.2">B-</text>
<text x="78" y="134.9">18</text>
<text x="208.7" y="134.9">B-</text>
<text x="213.8" y="136.7">18</text>
<text x="213.8" y="133.2">19</text>
<text x="367.8" y="134.9">DIR+</text>
<text x="377.8" y="136.7">21</text>
<text x="377.8" y="133.2">22</text>
<text x="430.8" y="133.2">1</text>
<text x="71.7" y="143.8">A+</text>
<text x="72.9" y="140.2">A-</text>
<text x="78" y="142">16</text>
<text x="78" y="138.5">17</text>
<text x="207.5" y="138.5">B+</text>
<text x="208.7" y="142">A-</text>
<text x="213.8" y="143.8">16</text>
<text x="213.8" y="140.2">17</text>
<text x="367.7" y="142">PUL+</text>
<text x="368.9" y="138.5">PUL-</text>
<text x="377.8" y="143.8">19</text>
<text x="377.8" y="140.2">20</text>
<text x="69.2" y="147.3">GND</text>
<text x="78" y="149">14</text>
<text x="78" y="145.5">15</text>
<text x="205" y="149">GND</text>
<text x="207.5" y="145.5">A+</text>
<text x="213.8" y="147.3">15</text>
<text x="371.6" y="149">B+</text>
<text x="372.7" y="145.5">B-</text>
<text x="377.8" y="147.3">18</text>
<text x="525.8" y="145.9">Container home proxy sensor</text>
<text x="631.6" y="145.9">Weight plate home proxy sensor</text>
<text x="69.9" y="150.8">VCC</text>
<text x="205.7" y="152.6">VCC</text>
<text x="213.8" y="150.8">14</text>
<text x="372.7" y="152.6">A-</text>
<text x="377.8" y="154.3">16</text>
<text x="377.8" y="150.8">17</text>
<text x="117.9" y="157.8">Container stepper 2</text>
<text x="253.7" y="159.5">Suction stepper 2</text>
<text x="369.1" y="159.6">GND</text>
<text x="371.6" y="156.1">A+</text>
<text x="377.8" y="161.4">14</text>
<text x="377.8" y="157.9">15</text>
<text x="534.6" y="158.2">Black</text>
<text x="555.8" y="158.2">Blue</text>
<text x="640.5" y="158.2">Black</text>
<text x="661.6" y="158.2">Blue</text>
<text x="369.7" y="163.2">VCC</text>
<text x="545.2" y="165.3">Brow</text>
<text x="553.3" y="165.3">n</text>
<text x="651.1" y="165.3">Brow</text>
<text x="659.1" y="165.3">n</text>
<text x="417.8" y="171.9">Platform stepper 2</text>
<text x="68.5" y="182.6">ENA-</text>
<text x="78" y="184.3">24</text>
<text x="78" y="180.8">25</text>
<text x="123.9" y="184.3">2</text>
<text x="127.4" y="182.6">2</text>
<text x="67.3" y="186.1">ENA+</text>
<text x="69.1" y="189.6">DIR-</text>
<text x="78" y="191.4">22</text>
<text x="78" y="187.9">23</text>
<text x="123.9" y="187.9">1</text>
<text x="127.4" y="186.1">1</text>
<text x="67.9" y="193.1">DIR+</text>
<text x="69" y="196.7">PUL-</text>
<text x="78" y="194.9">21</text>
<text x="67.9" y="200.2">PUL+</text>
<text x="72.9" y="203.7">B-</text>
<text x="78" y="202">19</text>
<text x="78" y="198.4">20</text>
<text x="71.7" y="207.3">B+</text>
<text x="78" y="209">17</text>
<text x="78" y="205.5">18</text>
<text x="71.7" y="214.3">A+</text>
<text x="72.9" y="210.8">A-</text>
<text x="78" y="212.5">16</text>
<text x="231.5" y="212.5">2</text>
<text x="234.9" y="214.3">1</text>
<text x="234.9" y="210.8">2</text>
<text x="69.2" y="217.8">GND</text>
<text x="69.9" y="221.4">VCC</text>
<text x="78" y="219.6">14</text>
<text x="78" y="216.1">15</text>
<text x="231.5" y="216.1">1</text>
<text x="222" y="223">+5VDC OUT</text>
<text x="610.5" y="225.2">Ultrasonic sensor</text>
<text x="656.3" y="227">Blue</text>
<text x="117.9" y="228.3">U-Shape stepper</text>
<text x="739.5" y="233.7">4</text>
<text x="742.9" y="232">4</text>
<text x="656.3" y="235.8">Black</text>
<text x="739.5" y="237.2">3</text>
<text x="742.9" y="239">2</text>
<text x="742.9" y="235.5">3</text>
<text x="656.3" y="244.7">Brow</text>
<text x="664.4" y="244.7">n</text>
<text x="739.5" y="244.3">1</text>
<text x="739.5" y="240.8">2</text>
<text x="742.9" y="242.5">1</text>
<text x="44.3" y="272.9">24VDC SMPS</text>
<text x="233" y="272.9">12VDC SMPS</text>
<text x="136.8" y="279.2">2</text>
<text x="141.3" y="277.8">2</text>
<text x="322" y="279.2">2</text>
<text x="326.5" y="277.8">2</text>
<text x="450" y="285.2">Platform home proxy sensor</text>
<text x="61.9" y="290.5">24VDC OUT</text>
<text x="136.8" y="293.3">1</text>
<text x="141.3" y="291.9">1</text>
<text x="250.6" y="290.5">12VDC OUT</text>
<text x="322" y="293.3">1</text>
<text x="326.5" y="291.9">1</text>
<text x="457" y="297.6">Black</text>
<text x="478.2" y="297.6">Blue</text>
<text x="538.3" y="299">4</text>
<text x="467.6" y="304.6">Brow</text>
<text x="475.7" y="304.6">n</text>
<text x="534.8" y="304.3">3</text>
<text x="534.8" y="300.7">4</text>
<text x="538.3" y="302.5">3</text>
<text x="72.5" y="311.7">GND</text>
<text x="261.2" y="311.7">GND</text>
<text x="534.8" y="311.3">1</text>
<text x="534.8" y="307.8">2</text>
<text x="538.3" y="309.6">1</text>
<text x="538.3" y="306">2</text>
<text x="450" y="329.3">Platform extend proxy sensor</text>
<text x="658.1" y="334.6">Vibration motor 1</text>
<text x="458.8" y="341.7">Black</text>
<text x="480" y="341.7">Blue</text>
<text x="469.4" y="348.7">Brow</text>
<text x="477.4" y="348.7">n</text>
<text x="658.1" y="357.5">Vibration motor 2</text>
<text x="747.6" y="366">1</text>
<text x="747.6" y="369.5">2</text>
<text x="751.1" y="367.8">1</text>
<text x="751.1" y="371.3">2</text>
<text x="747.6" y="373.1">3</text>
<text x="747.6" y="376.6">4</text>
<text x="751.1" y="374.8">3</text>
<text x="658.1" y="382.2">Vibration motor 3</text>
<text x="751.1" y="378.4">4</text>
<text x="658.1" y="403.4">Vibration motor 4</text>
<text x="229.5" y="414">NC</text>
<text x="333.6" y="414">NO</text>
<text x="499.4" y="414">1-Phase 220VAC Supply</text>
<text x="393.7" y="418.9">2</text>
<text x="213.6" y="424.6">E-STOP</text>
<text x="317.7" y="424.6">START</text>
<text x="390.2" y="424.2">1</text>
<text x="390.2" y="420.7">2</text>
<text x="393.7" y="422.5">1</text>
<text x="522.3" y="422.8">Live Neutral</text>
<text x="47.8" y="428.1">Load Cell</text>
<text x="737.5" y="426.3">3 tier tow</text>
<text x="752.9" y="426.3">er light</text>
<text x="226" y="435.2">COM</text>
<text x="330" y="435.2">COM</text>
<text x="746.3" y="440.4">Red</text>
<text x="744.5" y="459.8">Yellow</text>
<text x="90.3" y="466.5">5</text>
<text x="93.8" y="464.8">5</text>
<text x="112.8" y="464.8">1</text>
<text x="117.3" y="466.2">RED</text>
<text x="133.5" y="466.2">VDD</text>
<text x="143.1" y="464.8">6</text>
<text x="266.7" y="466.5">2</text>
<text x="561.3" y="466.5">2</text>
<text x="564.8" y="464.8">2</text>
<text x="694.7" y="464.8">1</text>
<text x="698.2" y="466.5">1</text>
<text x="90.3" y="473.6">3</text>
<text x="90.3" y="470.1">4</text>
<text x="93.8" y="471.8">3</text>
<text x="93.8" y="468.3">4</text>
<text x="112.8" y="468.3">2</text>
<text x="112.8" y="471.8">3</text>
<text x="117.3" y="469.7">BLK</text>
<text x="117.3" y="473.3">WHT</text>
<text x="134" y="469.7">VCC</text>
<text x="134" y="473.3">DAT</text>
<text x="143.1" y="468.3">7</text>
<text x="143.1" y="471.8">8</text>
<text x="263.2" y="471.8">1</text>
<text x="263.2" y="468.3">2</text>
<text x="266.7" y="470.1">1</text>
<text x="561.3" y="470.1">1</text>
<text x="564.8" y="468.3">1</text>
<text x="694.7" y="468.3">2</text>
<text x="694.7" y="471.8">3</text>
<text x="698.2" y="470.1">2</text>
<text x="698.2" y="473.6">3</text>
<text x="90.3" y="477.1">2</text>
<text x="93.8" y="478.9">1</text>
<text x="93.8" y="475.4">2</text>
<text x="112.8" y="475.4">4</text>
<text x="112.8" y="478.9">5</text>
<text x="117.3" y="476.8">GRN</text>
<text x="134.4" y="476.8">CLK</text>
<text x="143.1" y="475.4">9</text>
<text x="143.1" y="478.9">10</text>
<text x="694.7" y="475.4">4</text>
<text x="694.7" y="478.9">5</text>
<text x="698.2" y="477.1">4</text>
<text x="746.3" y="479.2">Green</text>
<text x="90.3" y="480.7">1</text>
<text x="117.3" y="480.3">YLW</text>
<text x="133.3" y="480.3">GND</text>
<text x="698.2" y="480.7">5</text>
<text x="465.8" y="498.7">1 HP Vaccum Motor</text>
<text x="333.6" y="507.5">NO</text>
<text x="746.3" y="505.7">Buzzer</text>
<text x="392" y="514.2">2</text>
<text x="395.5" y="515.9">1</text>
<text x="395.5" y="512.4">2</text>
<text x="317.7" y="518.1">STOP</text>
<text x="392" y="517.7">1</text>
<text x="570.7" y="520.9">2</text>
<text x="575.2" y="519.5">2</text>
<text x="330" y="528.6">COM</text>
<text x="575.2" y="533.6">1</text>
<text x="570.7" y="535">1</text>
<text x="305.3" y="546.3">*If there is no NO terminal then you have to attach it</text>
</g>
</svg>
